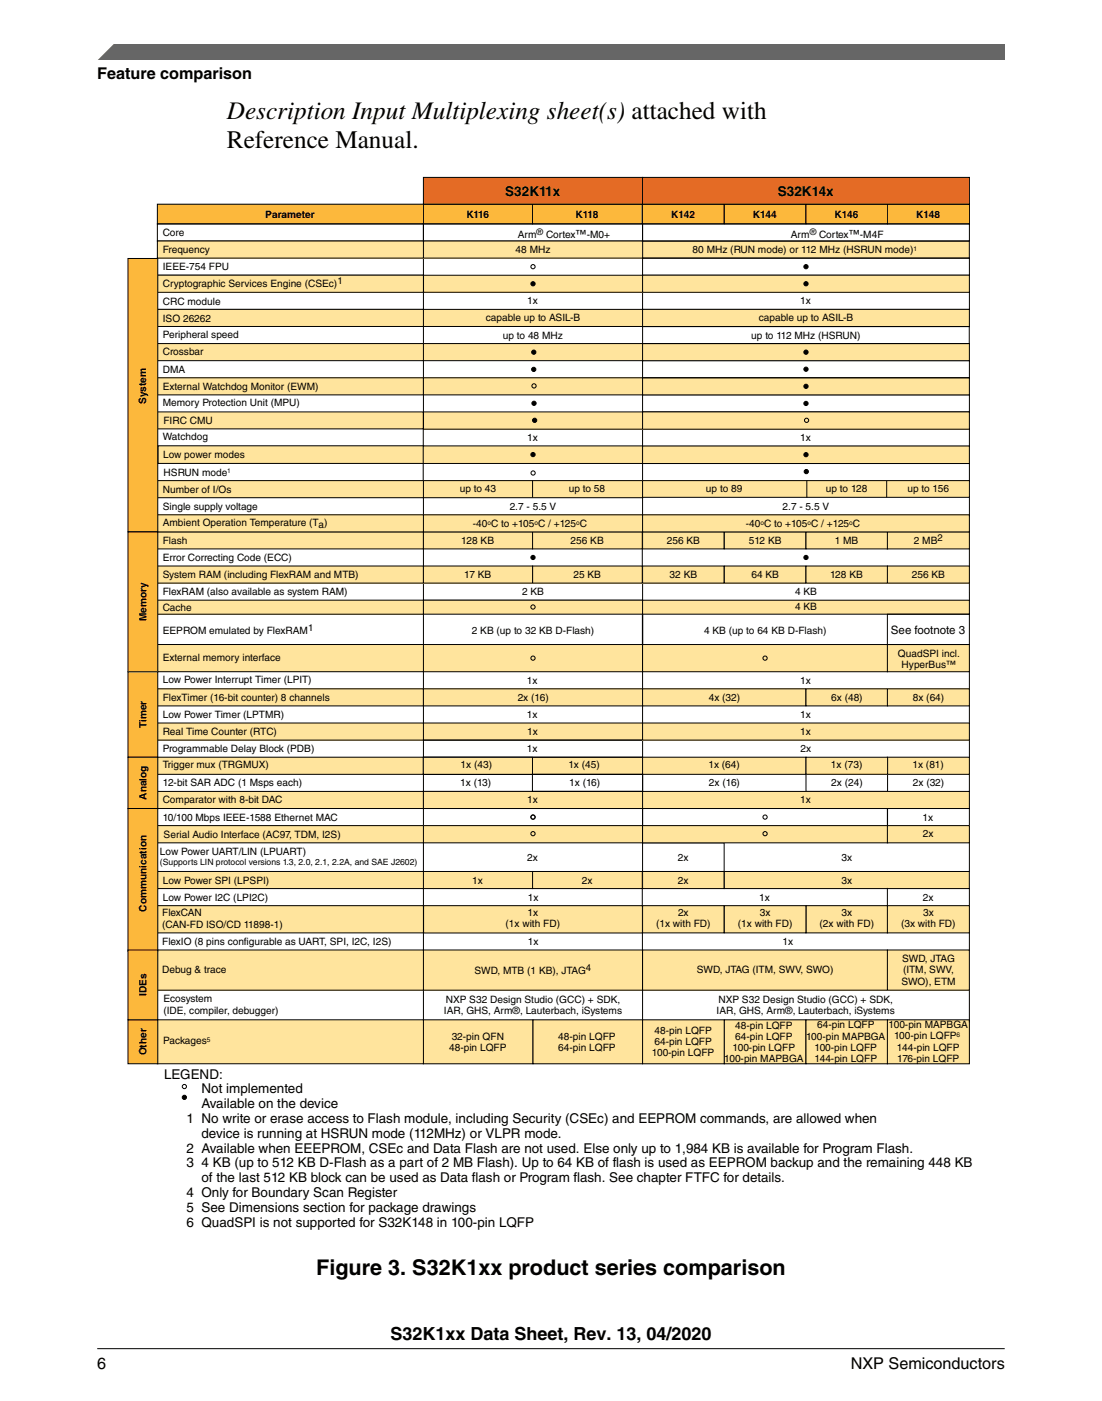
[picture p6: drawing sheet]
<svg xmlns="http://www.w3.org/2000/svg" width="216mm" height="274mm" viewBox="0 0 216 274" stroke-linecap="round" stroke-linejoin="round" font-family="sans-serif">
<path d="M30.8 80.7h52.1v3.3h-52.1z" fill="#ffe49d"/>
<path d="M30.8 80.7h52.1v3.3h-52.1zM83 114.2h42.9v3.3h-42.9z" fill="none" stroke="#000" stroke-width=".2"/>
<path d="M30.8 117.5h52.2v2.8h-52.2z" fill="#ffe49d"/>
<path d="M30.8 117.5h52.2v2.8h-52.2z" fill="none" stroke="#000" stroke-width=".2"/>
<path d="M83 117.5h42.9v2.8h-42.9z" fill="#ffe49d"/>
<g fill="none" stroke="#000" stroke-width=".2">
<path d="M83 117.5h42.9v2.8h-42.9z"/>
<circle cx="104.4" cy="118.9" r=".41"/>
</g>
<path d="M30.8 110.8h52.2v3.4h-52.2z" fill="#ffe49d"/>
<path d="M30.8 110.8h52.2v3.4h-52.2z" fill="none" stroke="#000" stroke-width=".2"/>
<path d="M104.3 110.8h21.5v3.4h-21.5z" fill="#ffe49d"/>
<path d="M104.3 110.8h21.5v3.4h-21.5z" fill="none" stroke="#000" stroke-width=".2"/>
<path d="M83 110.8h21.3v3.4h-21.3z" fill="#ffe49d"/>
<path d="M83 110.8h21.3v3.4h-21.3z" fill="none" stroke="#000" stroke-width=".2"/>
<path d="M83 94.1h42.9v3.4h-42.9z" fill="#ffe49d"/>
<path d="M83 94.1h42.9v3.4h-42.9z" fill="none" stroke="#000" stroke-width=".2"/>
<path d="M30.8 104.1h52.2v3.4h-52.2z" fill="#ffe49d"/>
<path d="M30.8 104.1h52.2v3.4h-52.2z" fill="none" stroke="#000" stroke-width=".2"/>
<path d="M83 104.1h21.3v3.4h-21.3z" fill="#ffe49d"/>
<path d="M83 104.1h21.3v3.4h-21.3z" fill="none" stroke="#000" stroke-width=".2"/>
<path d="M104.3 104.1h21.5v3.4h-21.5z" fill="#ffe49d"/>
<path d="M104.3 104.1h21.5v3.4h-21.5z" fill="none" stroke="#000" stroke-width=".2"/>
<path d="M83 100.8h42.9v3.3h-42.9z" fill="#ffe49d"/>
<path d="M83 100.8h42.9v3.3h-42.9z" fill="none" stroke="#000" stroke-width=".2"/>
<path d="M30.8 100.8h52.2v3.3h-52.2z" fill="#ffe49d"/>
<path d="M30.8 100.8h52.2v3.3h-52.2z" fill="none" stroke="#000" stroke-width=".2"/>
<path d="M30.8 94.1h52.2v3.4h-52.2z" fill="#ffe49d"/>
<g fill="none" stroke="#000" stroke-width=".2">
<path d="M30.8 94.1h52.2v3.4h-52.2z"/>
<circle cx="104.6" cy="79" r=".41"/>
</g>
<circle cx="104.6" cy="79" r=".41" fill="#000"/>
<path d="M104.3 40h21.5v3.8h-21.5z" fill="#fcb83c"/>
<path d="M104.3 40h21.5v3.8h-21.5z" fill="none" stroke="#000" stroke-width=".2"/>
<path d="M83 40h21.3v3.8h-21.3z" fill="#fcb83c"/>
<path d="M83 40h21.3v3.8h-21.3z" fill="none" stroke="#000" stroke-width=".2"/>
<path d="M83 34.7h42.9v5.3h-42.9z" fill="#e46b25"/>
<path d="M83 34.7h42.9v5.3h-42.9z" fill="none" stroke="#000" stroke-width=".2"/>
<path d="M30.8 40h52.2v3.8h-52.2z" fill="#fcb83c"/>
<g fill="none" stroke="#000" stroke-width=".2">
<path d="M30.8 40h52.2v3.8h-52.2zM30.8 57.2h52.2v3.4h-52.2zM30.8 50.5h52.2v3.4h-52.2zM30.8 43.8h52.2v3.4h-52.2zM82.9 43.8h43v3.4h-43zM30.8 63.9h52.2v3.4h-52.2z"/>
<circle cx="104.4" cy="52.2" r=".41"/>
</g>
<path d="M30.8 74h52.2v3.3h-52.2z" fill="#ffe49d"/>
<path d="M30.8 74h52.2v3.3h-52.2z" fill="none" stroke="#000" stroke-width=".2"/>
<path d="M83 74h42.9v3.3h-42.9z" fill="#ffe49d"/>
<g fill="none" stroke="#000" stroke-width=".2">
<path d="M83 74h42.9v3.3h-42.9z"/>
<circle cx="104.6" cy="75.6" r=".41"/>
</g>
<path d="M83 67.3h42.9v3.3h-42.9z" fill="#ffe49d"/>
<g fill="none" stroke="#000" stroke-width=".2">
<path d="M83 67.3h42.9v3.3h-42.9z"/>
<circle cx="104.6" cy="69" r=".41"/>
</g>
<circle cx="104.6" cy="69" r=".41" fill="#000"/>
<path d="M30.8 67.3h52.2v3.3h-52.2z" fill="#ffe49d"/>
<path d="M30.8 67.3h52.2v3.3h-52.2z" fill="none" stroke="#000" stroke-width=".2"/>
<path d="M83 60.6h42.9v3.3h-42.9z" fill="#ffe49d"/>
<path d="M83 60.6h42.9v3.3h-42.9z" fill="none" stroke="#000" stroke-width=".2"/>
<path d="M30.8 60.6h52.2v3.3h-52.2z" fill="#ffe49d"/>
<path d="M30.8 60.6h52.2v3.3h-52.2z" fill="none" stroke="#000" stroke-width=".2"/>
<path d="M30.8 53.9h52.2v3.3h-52.2z" fill="#ffe49d"/>
<path d="M30.8 53.9h52.2v3.3h-52.2z" fill="none" stroke="#000" stroke-width=".2"/>
<path d="M83 53.9h42.9v3.3h-42.9z" fill="#ffe49d"/>
<g fill="none" stroke="#000" stroke-width=".2">
<path d="M83 53.9h42.9v3.3h-42.9z"/>
<circle cx="104.4" cy="55.6" r=".41"/>
</g>
<circle cx="104.4" cy="55.6" r=".41" fill="#000"/>
<path d="M83 47.2h42.9v3.3h-42.9z" fill="#ffe49d"/>
<path d="M83 47.2h42.9v3.3h-42.9z" fill="none" stroke="#000" stroke-width=".2"/>
<path d="M30.8 47.2h52.2v3.3h-52.2z" fill="#ffe49d"/>
<g fill="none" stroke="#000" stroke-width=".2">
<path d="M30.8 47.2h52.2v3.3h-52.2z"/>
<circle cx="104.4" cy="109.2" r=".41"/>
</g>
<circle cx="104.4" cy="109.2" r=".41" fill="#000"/>
<path d="M83 126.2h42.9v5.3h-42.9z" fill="#ffe49d"/>
<path d="M83 126.2h42.9v5.3h-42.9z" fill="none" stroke="#000" stroke-width=".2"/>
<path d="M30.8 126.2h52.2v5.3h-52.2z" fill="#ffe49d"/>
<g fill="none" stroke="#000" stroke-width=".2">
<path d="M30.8 126.2h52.2v5.3h-52.2z"/>
<circle cx="36.1" cy="214.9" r=".41"/>
<circle cx="36.1" cy="212.8" r=".41"/>
</g>
<circle cx="36.1" cy="214.9" r=".41" fill="#000"/>
<path d="M30.8 148.3h52.2v3.3h-52.2z" fill="#ffe49d"/>
<path d="M30.8 148.3h52.2v3.3h-52.2z" fill="none" stroke="#000" stroke-width=".2"/>
<path d="M83 148.3h42.9v3.3h-42.9z" fill="#ffe49d"/>
<path d="M83 148.3h42.9v3.3h-42.9z" fill="none" stroke="#000" stroke-width=".2"/>
<path d="M83 141.6h42.9v3.3h-42.9z" fill="#ffe49d"/>
<path d="M83 141.6h42.9v3.3h-42.9z" fill="none" stroke="#000" stroke-width=".2"/>
<path d="M30.8 141.6h52.2v3.3h-52.2z" fill="#ffe49d"/>
<path d="M30.8 141.6h52.2v3.3h-52.2z" fill="none" stroke="#000" stroke-width=".2"/>
<path d="M30.8 134.9h52.2v3.3h-52.2z" fill="#ffe49d"/>
<path d="M30.8 134.9h52.2v3.3h-52.2z" fill="none" stroke="#000" stroke-width=".2"/>
<path d="M83 134.9h42.9v3.3h-42.9z" fill="#ffe49d"/>
<g fill="none" stroke="#000" stroke-width=".2">
<path d="M83 134.9h42.9v3.3h-42.9z"/>
<circle cx="104.4" cy="128.9" r=".41"/>
</g>
<path d="M30.8 177.3h52.2v5.4h-52.2z" fill="#ffe49d"/>
<path d="M30.8 177.3h52.2v5.4h-52.2z" fill="none" stroke="#000" stroke-width=".2"/>
<path d="M83 177.3h42.9v5.4h-42.9z" fill="#ffe49d"/>
<g fill="none" stroke="#000" stroke-width=".2">
<path d="M83 151.6h42.9v3.4h-42.9zM83 158.3h42.9v3.4h-42.9zM83 177.3h42.9v5.4h-42.9z"/>
<circle cx="104.4" cy="160" r=".41"/>
</g>
<path d="M83 199.7h21.4v8.6h-21.4z" fill="#ffe49d"/>
<path d="M83 199.7h21.4v8.6h-21.4z" fill="none" stroke="#000" stroke-width=".2"/>
<path d="M104.4 199.7h21.5v8.6h-21.5z" fill="#ffe49d"/>
<path d="M104.4 199.7h21.5v8.6h-21.5z" fill="none" stroke="#000" stroke-width=".2"/>
<path d="M30.8 199.7h52.2v8.6h-52.2z" fill="#ffe49d"/>
<path d="M30.8 199.7h52.2v8.6h-52.2z" fill="none" stroke="#000" stroke-width=".2"/>
<path d="M83 186h42.9v7.9h-42.9z" fill="#ffe49d"/>
<path d="M83 186h42.9v7.9h-42.9z" fill="none" stroke="#000" stroke-width=".2"/>
<path d="M30.8 186h52.2v7.9h-52.2z" fill="#ffe49d"/>
<path d="M30.8 186h52.2v7.9h-52.2z" fill="none" stroke="#000" stroke-width=".2"/>
<path d="M83 170.6h21.3v3.4h-21.3z" fill="#ffe49d"/>
<path d="M83 170.6h21.3v3.4h-21.3z" fill="none" stroke="#000" stroke-width=".2"/>
<path d="M104.3 170.6h21.5v3.4h-21.5z" fill="#ffe49d"/>
<path d="M104.3 170.6h21.5v3.4h-21.5z" fill="none" stroke="#000" stroke-width=".2"/>
<path d="M30.8 170.6h52.2v3.4h-52.2z" fill="#ffe49d"/>
<path d="M30.8 170.6h52.2v3.4h-52.2z" fill="none" stroke="#000" stroke-width=".2"/>
<path d="M83 161.7h42.9v3.3h-42.9z" fill="#ffe49d"/>
<g fill="none" stroke="#000" stroke-width=".2">
<path d="M83 161.7h42.9v3.3h-42.9z"/>
<circle cx="104.4" cy="163.2" r=".41"/>
</g>
<path d="M30.8 161.7h52.2v3.3h-52.2z" fill="#ffe49d"/>
<path d="M30.8 161.7h52.2v3.3h-52.2z" fill="none" stroke="#000" stroke-width=".2"/>
<path d="M30.8 155h52.2v3.3h-52.2z" fill="#ffe49d"/>
<path d="M30.8 155h52.2v3.3h-52.2z" fill="none" stroke="#000" stroke-width=".2"/>
<path d="M83 155h42.9v3.3h-42.9z" fill="#ffe49d"/>
<path d="M83 155h42.9v3.3h-42.9zM83 144.9h42.9v3.4h-42.9z" fill="none" stroke="#000" stroke-width=".2"/>
<path d="M125.9 47.2h64v3.3h-64z" fill="#ffe49d"/>
<path d="M125.9 47.2h64v3.3h-64z" fill="none" stroke="#000" stroke-width=".2"/>
<path d="M125.9 117.5h64v2.8h-64z" fill="#ffe49d"/>
<path d="M125.9 117.5h64v2.8h-64z" fill="none" stroke="#000" stroke-width=".2"/>
<path d="M125.9 110.8h16v3.4h-16z" fill="#ffe49d"/>
<path d="M125.9 110.8h16v3.4h-16z" fill="none" stroke="#000" stroke-width=".2"/>
<path d="M141.9 110.8h16v3.4h-16z" fill="#ffe49d"/>
<path d="M141.9 110.8h16v3.4h-16z" fill="none" stroke="#000" stroke-width=".2"/>
<path d="M157.9 110.8h16v3.4h-16z" fill="#ffe49d"/>
<path d="M157.9 110.8h16v3.4h-16z" fill="none" stroke="#000" stroke-width=".2"/>
<path d="M173.9 110.8h16v3.4h-16z" fill="#ffe49d"/>
<path d="M125.9 90.8h64v3.3h-64zM173.9 110.8h16v3.4h-16z" fill="none" stroke="#000" stroke-width=".2"/>
<path d="M125.9 104.1h16v3.4h-16z" fill="#ffe49d"/>
<path d="M125.9 104.1h16v3.4h-16z" fill="none" stroke="#000" stroke-width=".2"/>
<path d="M141.9 104.1h16v3.4h-16z" fill="#ffe49d"/>
<path d="M141.9 104.1h16v3.4h-16z" fill="none" stroke="#000" stroke-width=".2"/>
<path d="M157.9 104.1h16v3.4h-16z" fill="#ffe49d"/>
<path d="M157.9 104.1h16v3.4h-16z" fill="none" stroke="#000" stroke-width=".2"/>
<path d="M173.9 104.1h16v3.4h-16z" fill="#ffe49d"/>
<path d="M173.9 104.1h16v3.4h-16z" fill="none" stroke="#000" stroke-width=".2"/>
<path d="M125.9 100.8h64v3.3h-64z" fill="#ffe49d"/>
<path d="M125.9 100.8h64v3.3h-64z" fill="none" stroke="#000" stroke-width=".2"/>
<path d="M125.9 94.1h64v3.3h-64z" fill="#ffe49d"/>
<path d="M125.9 77.3h64v3.4h-64zM125.9 94.1h64v3.3h-64zM125.9 84h64v3.4h-64z" fill="none" stroke="#000" stroke-width=".2"/>
<path d="M125.9 40h16v3.8h-16z" fill="#fcb83c"/>
<path d="M125.9 40h16v3.8h-16z" fill="none" stroke="#000" stroke-width=".2"/>
<path d="M141.9 40h16v3.8h-16z" fill="#fcb83c"/>
<path d="M141.9 40h16v3.8h-16z" fill="none" stroke="#000" stroke-width=".2"/>
<path d="M157.9 40h16v3.8h-16z" fill="#fcb83c"/>
<path d="M157.9 40h16v3.8h-16z" fill="none" stroke="#000" stroke-width=".2"/>
<path d="M173.9 40h16v3.8h-16z" fill="#fcb83c"/>
<path d="M173.9 40h16v3.8h-16z" fill="none" stroke="#000" stroke-width=".2"/>
<path d="M125.9 34.7h64v5.3h-64z" fill="#e46b25"/>
<path d="M125.9 34.7h64v5.3h-64zM125.9 57.2h64v3.4h-64zM125.9 50.5h64v3.4h-64zM125.9 43.8h64v3.4h-64z" fill="none" stroke="#000" stroke-width=".2"/>
<path d="M125.9 74h64v3.3h-64z" fill="#ffe49d"/>
<path d="M125.9 74h64v3.3h-64zM125.9 70.6h64v3.4h-64z" fill="none" stroke="#000" stroke-width=".2"/>
<path d="M125.9 67.3h64v3.3h-64z" fill="#ffe49d"/>
<path d="M125.9 67.3h64v3.3h-64z" fill="none" stroke="#000" stroke-width=".2"/>
<path d="M125.9 60.6h64v3.3h-64z" fill="#ffe49d"/>
<path d="M125.9 60.6h64v3.3h-64z" fill="none" stroke="#000" stroke-width=".2"/>
<path d="M125.9 53.9h64v3.3h-64z" fill="#ffe49d"/>
<path d="M125.9 53.9h64v3.3h-64zM125.9 63.9h64v3.4h-64z" fill="none" stroke="#000" stroke-width=".2"/>
<path d="M173.9 148.3h16v3.3h-16z" fill="#ffe49d"/>
<path d="M173.9 148.3h16v3.3h-16z" fill="none" stroke="#000" stroke-width=".2"/>
<path d="M125.9 126.2h48v5.3h-48z" fill="#ffe49d"/>
<path d="M125.9 126.2h48v5.3h-48z" fill="none" stroke="#000" stroke-width=".2"/>
<path d="M173.9 126.2h16v5.3h-16z" fill="#ffe49d"/>
<path d="M173.9 126.2h16v5.3h-16z" fill="none" stroke="#000" stroke-width=".2"/>
<path d="M125.9 148.3h32v3.3h-32z" fill="#ffe49d"/>
<path d="M125.9 148.3h32v3.3h-32z" fill="none" stroke="#000" stroke-width=".2"/>
<path d="M125.9 141.6h64v3.3h-64z" fill="#ffe49d"/>
<path d="M125.9 141.6h64v3.3h-64z" fill="none" stroke="#000" stroke-width=".2"/>
<path d="M125.9 134.9h32v3.3h-32z" fill="#ffe49d"/>
<path d="M125.9 134.9h32v3.3h-32z" fill="none" stroke="#000" stroke-width=".2"/>
<path d="M157.9 134.9h16v3.3h-16z" fill="#ffe49d"/>
<path d="M157.9 134.9h16v3.3h-16z" fill="none" stroke="#000" stroke-width=".2"/>
<path d="M173.9 134.9h16v3.3h-16z" fill="#ffe49d"/>
<path d="M173.9 134.9h16v3.3h-16z" fill="none" stroke="#000" stroke-width=".2"/>
<path d="M125.9 177.3h16v5.4h-16z" fill="#ffe49d"/>
<path d="M125.9 177.3h16v5.4h-16z" fill="none" stroke="#000" stroke-width=".2"/>
<path d="M157.9 177.3h16v5.4h-16z" fill="#ffe49d"/>
<path d="M157.9 177.3h16v5.4h-16z" fill="none" stroke="#000" stroke-width=".2"/>
<path d="M173.9 177.3h16v5.4h-16z" fill="#ffe49d"/>
<path d="M173.9 177.3h16v5.4h-16z" fill="none" stroke="#000" stroke-width=".2"/>
<path d="M141.9 177.3h16v5.4h-16z" fill="#ffe49d"/>
<path d="M125.9 158.3h48v3.4h-48zM157.9 151.6h16v3.4h-16zM173.9 158.3h16v3.4h-16zM125.9 165h16v5.6h-16zM141.9 177.3h16v5.4h-16z" fill="none" stroke="#000" stroke-width=".2"/>
<path d="M125.9 199.7h16v8.6h-16z" fill="#ffe49d"/>
<path d="M125.9 199.7h16v8.6h-16z" fill="none" stroke="#000" stroke-width=".2"/>
<path d="M141.9 199.7h16v8.6h-16z" fill="#ffe49d"/>
<path d="M141.9 199.7h16v8.6h-16z" fill="none" stroke="#000" stroke-width=".2"/>
<path d="M157.9 199.7h16v8.6h-16z" fill="#ffe49d"/>
<path d="M157.9 199.7h16v8.6h-16z" fill="none" stroke="#000" stroke-width=".2"/>
<path d="M173.9 199.7h16v8.6h-16z" fill="#ffe49d"/>
<path d="M173.9 199.7h16v8.6h-16z" fill="none" stroke="#000" stroke-width=".2"/>
<path d="M125.9 186h48v7.9h-48z" fill="#ffe49d"/>
<path d="M125.9 186h48v7.9h-48z" fill="none" stroke="#000" stroke-width=".2"/>
<path d="M173.9 186h16v7.9h-16z" fill="#ffe49d"/>
<path d="M173.9 186h16v7.9h-16z" fill="none" stroke="#000" stroke-width=".2"/>
<path d="M125.9 170.6h16v3.4h-16z" fill="#ffe49d"/>
<path d="M125.9 170.6h16v3.4h-16z" fill="none" stroke="#000" stroke-width=".2"/>
<path d="M141.9 170.6h48v3.4h-48z" fill="#ffe49d"/>
<path d="M141.9 170.6h48v3.4h-48z" fill="none" stroke="#000" stroke-width=".2"/>
<path d="M125.9 161.7h48v3.3h-48z" fill="#ffe49d"/>
<path d="M125.9 161.7h48v3.3h-48z" fill="none" stroke="#000" stroke-width=".2"/>
<path d="M173.9 161.7h16v3.3h-16z" fill="#ffe49d"/>
<path d="M173.9 161.7h16v3.3h-16z" fill="none" stroke="#000" stroke-width=".2"/>
<path d="M125.9 155h64v3.3h-64z" fill="#ffe49d"/>
<path d="M125.9 155h64v3.3h-64z" fill="none" stroke="#000" stroke-width=".2"/>
<path d="M157.9 148.3h16v3.3h-16z" fill="#ffe49d"/>
<g fill="none" stroke="#000" stroke-width=".2">
<path d="M173.9 120.3h16v5.9h-16zM157.9 148.3h16v3.3h-16z"/>
<circle cx="157.9" cy="55.6" r=".41"/>
<circle cx="157.9" cy="52.2" r=".41"/>
<circle cx="157.9" cy="69" r=".41"/>
<circle cx="157.9" cy="79" r=".41"/>
<circle cx="157.9" cy="75.6" r=".41"/>
<circle cx="157.9" cy="72.3" r=".41"/>
<circle cx="157.9" cy="109.2" r=".41"/>
<circle cx="149.9" cy="128.9" r=".41"/>
<circle cx="149.9" cy="160" r=".41"/>
<circle cx="149.9" cy="163.2" r=".41"/>
</g>
<g fill="#000">
<circle cx="157.9" cy="55.6" r=".41"/>
<circle cx="157.9" cy="52.2" r=".41"/>
<circle cx="157.9" cy="69" r=".41"/>
<circle cx="157.9" cy="79" r=".41"/>
<circle cx="157.9" cy="75.6" r=".41"/>
<circle cx="157.9" cy="72.3" r=".41"/>
<circle cx="157.9" cy="109.2" r=".41"/>
</g>
<path d="M25.1 50.6h5.8v53.5h-5.8z" fill="#fcb83c"/>
<path d="M25.1 50.6h5.8v53.5h-5.8z" fill="none" stroke="#000" stroke-width=".2"/>
<path d="M25.1 104.1h5.8v27.4h-5.8z" fill="#fcb83c"/>
<path d="M25.1 104.1h5.8v27.4h-5.8z" fill="none" stroke="#000" stroke-width=".2"/>
<path d="M25.1 131.5h5.8v16.8h-5.8z" fill="#fcb83c"/>
<path d="M25.1 131.5h5.8v16.8h-5.8z" fill="none" stroke="#000" stroke-width=".2"/>
<path d="M25.1 148.3h5.8v10h-5.8z" fill="#fcb83c"/>
<path d="M25.1 148.3h5.8v10h-5.8z" fill="none" stroke="#000" stroke-width=".2"/>
<path d="M25.1 158.3h5.8v27.9h-5.8z" fill="#fcb83c"/>
<path d="M25.1 158.3h5.8v27.9h-5.8z" fill="none" stroke="#000" stroke-width=".2"/>
<path d="M25.1 199.7h5.8v8.6h-5.8z" fill="#fcb83c"/>
<path d="M25.1 199.7h5.8v8.6h-5.8z" fill="none" stroke="#000" stroke-width=".2"/>
<path d="M25.1 186h5.8v13.7h-5.8z" fill="#fcb83c"/>
<path d="M25.1 186h5.8v13.7h-5.8z" fill="none" stroke="#000" stroke-width=".2"/>
<path d="M82.9 148.3h21.4v3.3h-21.4z" fill="#ffe49d"/>
<g fill="none" stroke="#000" stroke-width=".2">
<path d="M82.9 148.3h21.4v3.3h-21.4zM104.3 151.6h21.6v3.4h-21.6z"/>
<circle cx="104.6" cy="72.3" r=".41"/>
</g>
<circle cx="104.6" cy="72.3" r=".41" fill="#000"/>
<path d="M83 80.7h42.9v3.3h-42.9z" fill="#ffe49d"/>
<path d="M83 80.7h42.9v3.3h-42.9z" fill="none" stroke="#000" stroke-width=".2"/>
<path d="M125.9 80.7h64v3.3h-64z" fill="#ffe49d"/>
<g fill="none" stroke="#000" stroke-width=".2">
<path d="M125.9 80.7h64v3.3h-64z"/>
<circle cx="104.7" cy="82.3" r=".41"/>
<circle cx="158" cy="82.3" r=".41"/>
</g>
<circle cx="104.7" cy="82.3" r=".41" fill="#000"/>
<path d="M31 87.3h52v3.4h-52z" fill="#ffe49d"/>
<path d="M31 87.3h52v3.4h-52z" fill="none" stroke="#000" stroke-width=".2"/>
<path d="M82.9 87.3h43v3.4h-43z" fill="#ffe49d"/>
<path d="M82.9 87.3h43v3.4h-43z" fill="none" stroke="#000" stroke-width=".2"/>
<path d="M125.9 87.3h64v3.5h-64z" fill="#ffe49d"/>
<g fill="none" stroke="#000" stroke-width=".2">
<path d="M83 70.6v3.4M83 77.3v3.4M82.9 90.7v3.4M82.9 84v3.4M83 97.5v3.3M104.3 94.1v3.3M125.9 97.4v3.5M125.9 87.3h64v3.5h-64zM158.1 94.1v3.3M173.7 94.2v3.2M189.9 97.4v3.7M83 107.5v3.3"/>
<path d="M125.8 107.5v3.3M189.9 107.5v3.3M189.9 114.2v3.3M83 138.2v3.4M83 120.3v5.9M83 131.5v3.4M125.9 131.5v3.4M125.9 138.2v3.4M189.9 131.5v3.4M189.9 138.2v3.4M189.9 151.6v3.5M189.9 144.9v3.4"/>
<path d="M83 165v5.6M83 174v3.3M125.8 174v3.5M173.9 173.9v3.4M189.9 165v5.7M189.9 173.9v3.4M83 182.7v3.3M83 193.9v5.8M125.9 182.7v3.5M125.9 193.9v5.8M189.9 193.9v6.3M189.9 182.7v3.4"/>
<circle cx="104.4" cy="89" r=".41"/>
<circle cx="104.4" cy="92.6" r=".41"/>
<circle cx="157.9" cy="89" r=".41"/>
<circle cx="158" cy="92.3" r=".41"/>
</g>
<g fill="#000">
<circle cx="104.4" cy="89" r=".41"/>
<circle cx="157.9" cy="89" r=".41"/>
<circle cx="158" cy="92.3" r=".41"/>
</g>
<path d="M125.9 120.3v5.9" fill="none" stroke="#000" stroke-width=".27"/>
<path d="M19 11.7l5.7-3.1 172.2 .1v3z" fill="#666"/>
<path d="M22.5 8.6l-3.1 3.1" fill="none" stroke="#666" stroke-width=".28"/>
<path d="M19 264.1h177.8" fill="none" stroke="#000" stroke-width=".2"/>
<g font-size="4.9">
<text x="44.5" y="23.3">Description Input Multiplexing sheet(s) attached with</text>
<text x="44.5" y="28.9">Reference Manual.</text>
</g>
<text font-size="4.2" x="62" y="249.7">Figure 3. S32K1xx product series comparison</text>
<text font-size="3.5" x="76.5" y="262.3">S32K1xx Data Sheet, Rev. 13, 04/2020</text>
<g font-size="3.2">
<text x="19" y="15.5">Feature comparison</text>
<text x="19.1" y="268">6</text>
<text x="166.7" y="268">NXP Semiconductors</text>
</g>
<g font-size="2.6">
<text x="99" y="38.3">S32K11x</text>
<text x="152.4" y="38.3">S32K14x</text>
<text x="32.2" y="211.2">LEGEND:</text>
<text x="39.5" y="214.1">Not implemented</text>
<text x="36.5" y="219.9">1 No write or erase access to Flash module, including Security (CSEc) and EEPROM commands, are allowed when</text>
<text x="39.5" y="217">Available on the device</text>
<text x="36.5" y="225.7">2 Available when EEEPROM, CSEc and Data Flash are not used. Else only up to 1,984 KB is available for Program Flash.</text>
<text x="39.5" y="222.8">device is running at HSRUN mode (112MHz) or VLPR mode.</text>
<text x="36.5" y="228.6">3 4 KB (up to 512 KB D-Flash as a part of 2 MB Flash). Up to 64 KB of flash is used as EEPROM backup and the remaining 448 KB</text>
<text x="39.5" y="231.5">of the last 512 KB block can be used as Data flash or Program flash. See chapter FTFC for details.</text>
<text x="36.5" y="234.4">4 Only for Boundary Scan Register</text>
<text x="36.5" y="237.3">5 See Dimensions section for package drawings</text>
<text x="36.5" y="240.2">6 QuadSPI is not supported for S32K148 in 100-pin LQFP</text>
</g>
<text font-size="2.3" x="174.5" y="124.2">See footnote 3</text>
<g font-size="2">
<text x="31.9" y="46.2">Core</text>
<text x="52" y="42.6">Parameter</text>
<text x="91.4" y="42.6">K116</text>
<text x="101.5" y="46.5">Arm</text>
<text x="107" y="46.5">Cortex™-M0+</text>
<text x="112.7" y="42.6">K118</text>
<text x="131.5" y="42.6">K142</text>
<text x="147.5" y="42.6">K144</text>
<text x="154.9" y="46.5">Arm</text>
<text x="160.5" y="46.5">Cortex™-M4F</text>
<text x="163.5" y="42.6">K146</text>
<text x="179.5" y="42.6">K148</text>
<text x="31.9" y="52.9">IEEE-754 FPU</text>
<text x="31.9" y="49.6">Frequency</text>
<text x="101" y="49.6">48 MHz</text>
<text x="135.7" y="49.6">80 MHz (RUN mode) or 112 MHz (HSRUN mode)</text>
<text x="31.9" y="59.6">CRC module</text>
<text x="31.9" y="56.3">Cryptographic Services Engine (CSEc)</text>
<text x="103.3" y="59.6">1x</text>
<text x="156.8" y="59.6">1x</text>
<text x="31.9" y="63">ISO 26262</text>
<text x="95.2" y="62.8">capable up to ASIL-B</text>
<text x="148.7" y="62.8">capable up to ASIL-B</text>
<text x="31.9" y="66.1">Peripheral speed</text>
<text x="31.9" y="69.5">Crossbar</text>
<text x="98.5" y="66.3">up to 48 MHz</text>
<text x="147.2" y="66.3">up to 112 MHz (HSRUN)</text>
<text x="31.9" y="76.4">External Watchdog Monitor (EWM)</text>
<text x="31.9" y="73">DMA</text>
<text x="28.6" y="79.1" transform="rotate(-90 28.6 79.1)">System</text>
<text x="31.9" y="79.5">Memory Protection Unit (MPU)</text>
<text x="32" y="83">FIRC CMU</text>
<text x="31.9" y="86.2">Watchdog</text>
<text x="32" y="89.6">Low power modes</text>
<text x="103.3" y="86.4">1x</text>
<text x="156.8" y="86.4">1x</text>
<text x="32.1" y="93.1">HSRUN mode</text>
<text x="31.9" y="96.5">Number of I/Os</text>
<text x="31.9" y="99.8">Single supply voltage</text>
<text x="90.1" y="96.3">up to 43</text>
<text x="99.9" y="99.8">2.7 - 5.5 V</text>
<text x="111.4" y="96.3">up to 58</text>
<text x="138.3" y="96.3">up to 89</text>
<text x="153.3" y="99.8">2.7 - 5.5 V</text>
<text x="161.8" y="96.3">up to 128</text>
<text x="177.8" y="96.3">up to 156</text>
<text x="31.9" y="103">Ambient Operation Temperature (Ta)</text>
<text x="31.9" y="106.5">Flash</text>
<text x="90.4" y="106.5">128 KB</text>
<text x="92.6" y="103.2">-40 C to +105 C / +125 C</text>
<text x="111.8" y="106.5">256 KB</text>
<text x="130.6" y="106.5">256 KB</text>
<text x="146.1" y="103.2">-40 C to +105 C / +125 C</text>
<text x="146.7" y="106.5">512 KB</text>
<text x="163.5" y="106.5">1 MB</text>
<text x="179" y="106.5">2 MB</text>
<text x="31.9" y="113.2">System RAM (including FlexRAM and MTB)</text>
<text x="31.9" y="109.9">Error Correcting Code (ECC)</text>
<text x="90.9" y="113.2">17 KB</text>
<text x="112.3" y="113.2">25 KB</text>
<text x="131.2" y="113.2">32 KB</text>
<text x="147.2" y="113.2">64 KB</text>
<text x="162.6" y="113.2">128 KB</text>
<text x="178.6" y="113.2">256 KB</text>
<text x="31.9" y="119.7">Cache</text>
<text x="31.9" y="116.5">FlexRAM (also available as system RAM)</text>
<text x="102.3" y="116.6">2 KB</text>
<text x="155.8" y="116.6">4 KB</text>
<text x="155.8" y="119.5">4 KB</text>
<text x="28.7" y="121.7" transform="rotate(-90 28.7 121.7)">Memory</text>
<text x="31.9" y="124.2">EEPROM emulated by FlexRAM</text>
<text x="92.4" y="124.2">2 KB (up to 32 KB D-Flash)</text>
<text x="137.9" y="124.2">4 KB (up to 64 KB D-Flash)</text>
<text x="31.9" y="129.4">External memory interface</text>
<text x="175.9" y="128.7">QuadSPI incl.</text>
<text x="176.6" y="130.9">HyperBus™</text>
<text x="31.9" y="137.3">FlexTimer (16-bit counter) 8 channels</text>
<text x="31.9" y="133.7">Low Power Interrupt Timer (LPIT)</text>
<text x="101.4" y="137.2">2x (16)</text>
<text x="103.2" y="133.9">1x</text>
<text x="138.9" y="137.2">4x (32)</text>
<text x="156.8" y="133.9">1x</text>
<text x="162.8" y="137.2">6x (48)</text>
<text x="178.8" y="137.2">8x (64)</text>
<text x="28.7" y="142.6" transform="rotate(-90 28.7 142.6)">Timer</text>
<text x="31.9" y="144">Real Time Counter (RTC)</text>
<text x="31.9" y="140.6">Low Power Timer (LPTMR)</text>
<text x="103.2" y="140.6">1x</text>
<text x="103.3" y="143.9">1x</text>
<text x="156.8" y="143.9">1x</text>
<text x="156.8" y="140.6">1x</text>
<text x="31.9" y="147.3">Programmable Delay Block (PDB)</text>
<text x="103.2" y="147.3">1x</text>
<text x="156.8" y="147.3">2x</text>
<text x="31.9" y="154">12-bit SAR ADC (1 Msps each)</text>
<text x="31.9" y="150.5">Trigger mux (TRGMUX)</text>
<text x="90.2" y="153.9">1x (13)</text>
<text x="90.2" y="150.5">1x (43)</text>
<text x="111.3" y="150.5">1x (45)</text>
<text x="111.5" y="154">1x (16)</text>
<text x="138.8" y="150.5">1x (64)</text>
<text x="138.9" y="154">2x (16)</text>
<text x="162.8" y="150.5">1x (73)</text>
<text x="162.9" y="154">2x (24)</text>
<text x="178.8" y="150.5">1x (81)</text>
<text x="178.8" y="154">2x (32)</text>
<text x="28.7" y="156.6" transform="rotate(-90 28.7 156.6)">Analog</text>
<text x="31.9" y="160.7">10/100 Mbps IEEE-1588 Ethernet MAC</text>
<text x="31.9" y="157.2">Comparator with 8-bit DAC</text>
<text x="103.3" y="157.3">1x</text>
<text x="156.8" y="157.3">1x</text>
<text x="180.8" y="160.7">1x</text>
<text x="31.3" y="167.4">Low Power UART/LIN (LPUART)</text>
<text x="32.1" y="164">Serial Audio Interface (AC97, TDM, I2S)</text>
<text x="180.8" y="163.9">2x</text>
<text x="31.9" y="173">Low Power SPI (LPSPI)</text>
<text x="92.5" y="173">1x</text>
<text x="103.3" y="168.5">2x</text>
<text x="114" y="173">2x</text>
<text x="132.8" y="173">2x</text>
<text x="132.8" y="168.5">2x</text>
<text x="164.9" y="173">3x</text>
<text x="164.9" y="168.5">3x</text>
<text x="28.7" y="178.5" transform="rotate(-90 28.7 178.5)">Communication</text>
<text x="31.8" y="179.4">FlexCAN</text>
<text x="31.9" y="176.4">Low Power I2C (LPI2C)</text>
<text x="103.3" y="179.4">1x</text>
<text x="103.4" y="176.3">1x</text>
<text x="132.8" y="179.4">2x</text>
<text x="148.8" y="176.3">1x</text>
<text x="148.9" y="179.4">3x</text>
<text x="164.9" y="179.4">3x</text>
<text x="180.8" y="176.3">2x</text>
<text x="180.8" y="179.4">3x</text>
<text x="31.8" y="181.6">(CAN-FD ISO/CD 11898-1)</text>
<text x="31.8" y="185">FlexIO (8 pins configurable as UART, SPI, I2C, I2S)</text>
<text x="99" y="181.6">(1x with FD)</text>
<text x="103.4" y="185">1x</text>
<text x="128.5" y="181.6">(1x with FD)</text>
<text x="144.6" y="181.6">(1x with FD)</text>
<text x="153.3" y="185">1x</text>
<text x="160.6" y="181.6">(2x with FD)</text>
<text x="176.5" y="181.6">(3x with FD)</text>
<text x="31.8" y="190.6">Debug &amp; trace</text>
<text x="93" y="190.7">SWD, MTB (1 KB), JTAG</text>
<text x="136.5" y="190.6">SWD, JTAG (ITM, SWV, SWO)</text>
<text x="176.7" y="188.4">SWD, JTAG</text>
<text x="176.9" y="190.6">(ITM, SWV,</text>
<text x="28.7" y="195.1" transform="rotate(-90 28.7 195.1)">IDEs</text>
<text x="32" y="196.3">Ecosystem</text>
<text x="87.3" y="196.3">NXP S32 Design Studio (GCC) + SDK,</text>
<text x="140.7" y="196.3">NXP S32 Design Studio (GCC) + SDK,</text>
<text x="176.6" y="192.8">SWO), ETM</text>
<text x="32" y="198.5">(IDE, compiler, debugger)</text>
<text x="87" y="198.5">IAR, GHS, Arm®, Lauterbach, iSystems</text>
<text x="88.5" y="203.6">32-pin QFN</text>
<text x="109.4" y="203.6">48-pin LQFP</text>
<text x="128.2" y="202.4">48-pin LQFP</text>
<text x="140.4" y="198.5">IAR, GHS, Arm®, Lauterbach, iSystems</text>
<text x="144" y="203.6">64-pin LQFP</text>
<text x="144" y="201.4">48-pin LQFP</text>
<text x="158" y="203.6">100-pin MAPBGA</text>
<text x="160.1" y="201.4">64-pin LQFP</text>
<text x="174.1" y="201.4">100-pin MAPBGA</text>
<text x="175.2" y="203.5">100-pin LQFP</text>
<text x="28.7" y="206.7" transform="rotate(-90 28.7 206.7)">Other</text>
<text x="32" y="204.5">Packages</text>
<text x="88" y="205.8">48-pin LQFP</text>
<text x="109.4" y="205.8">64-pin LQFP</text>
<text x="127.7" y="206.8">100-pin LQFP</text>
<text x="128.2" y="204.6">64-pin LQFP</text>
<text x="141.9" y="208">100-pin MAPBGA</text>
<text x="143.5" y="205.8">100-pin LQFP</text>
<text x="159.6" y="207.9">144-pin LQFP</text>
<text x="159.6" y="205.7">100-pin LQFP</text>
<text x="175.7" y="205.7">144-pin LQFP</text>
<text x="175.8" y="207.9">176-pin LQFP</text>
</g>
<g font-size="1.9">
<text x="66.1" y="55.6">1</text>
<text x="183.7" y="105.9">2</text>
<text x="60.3" y="123.6">1</text>
<text x="114.8" y="190">4</text>
</g>
<g font-size="1.8">
<text x="105.1" y="45.9">®</text>
<text x="158.6" y="45.9">®</text>
</g>
<text font-size="1.7" x="31.3" y="169.4">(Supports LIN protocol versions 1.3, 2.0, 2.1, 2.2A, and SAE J2602)</text>
<g font-size="1.3">
<text x="179" y="49.1">1</text>
<text x="44.5" y="92.7">1</text>
<text x="95.5" y="102.7">o</text>
<text x="104.7" y="102.7">o</text>
<text x="112.9" y="102.7">o</text>
<text x="149" y="102.7">o</text>
<text x="158.2" y="102.7">o</text>
<text x="166.4" y="102.7">o</text>
<text x="187.4" y="203.1">6</text>
<text x="40.5" y="204">5</text>
</g>
</svg>
